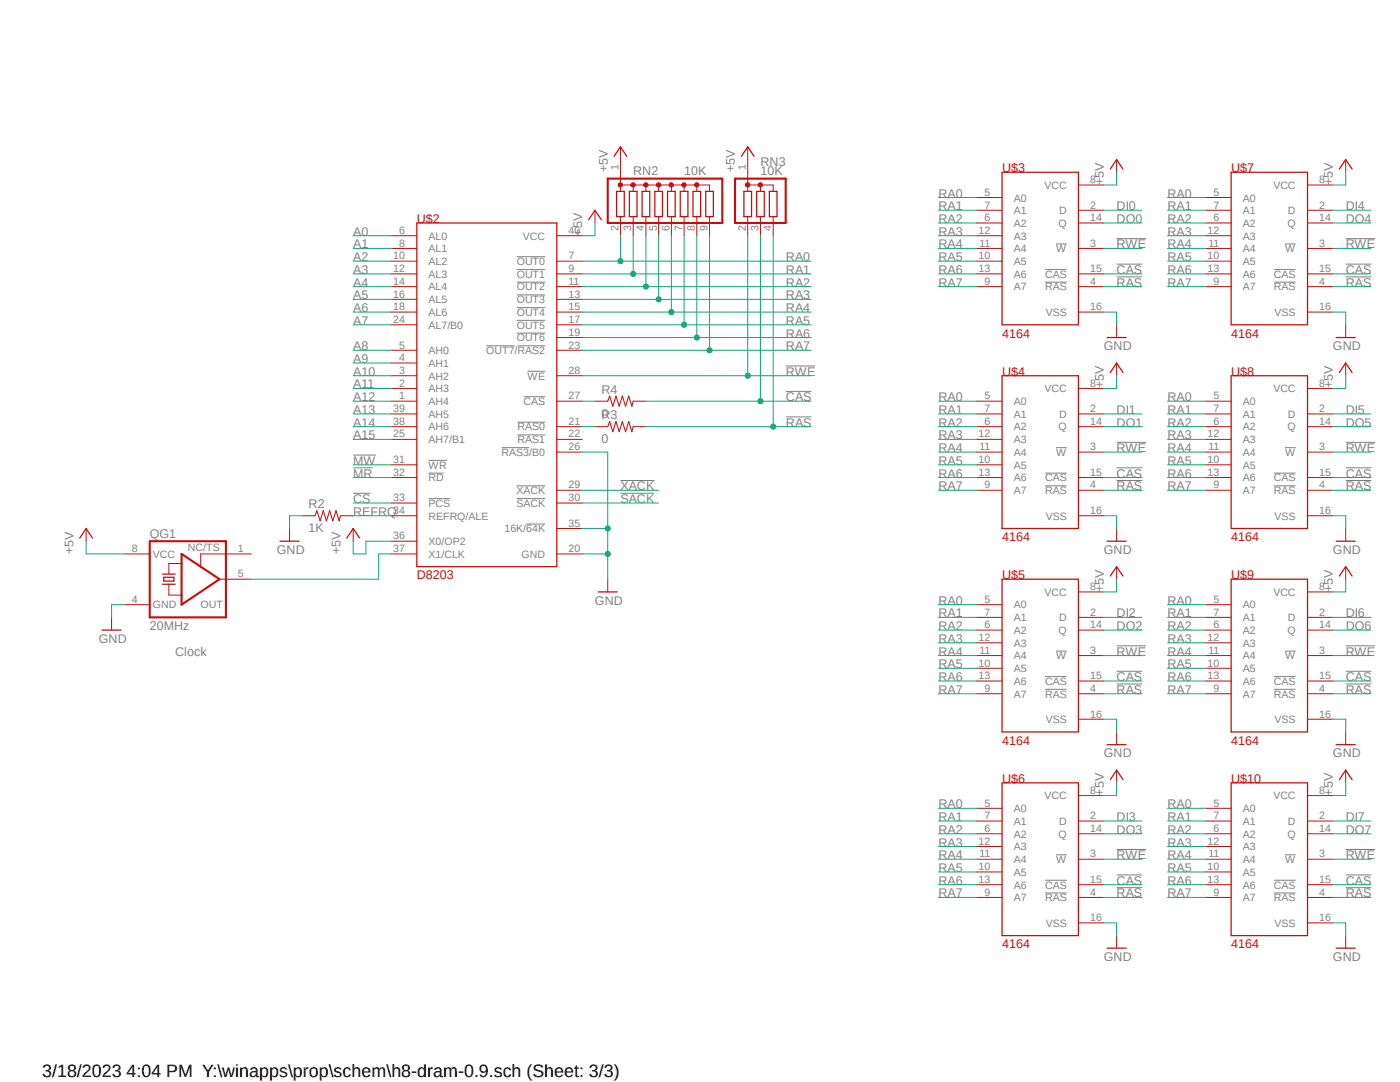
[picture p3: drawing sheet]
<svg xmlns="http://www.w3.org/2000/svg" width="279mm" height="216mm" viewBox="0 0 279 216" stroke-linecap="round" stroke-linejoin="round" font-family="sans-serif">
<path d="M12.1 26.9l263.7 165.5M275.8 26.9l-263.7 165.5" fill="none" stroke="#fff" stroke-width=".2"/>
<g fill="none" stroke="#808080" stroke-width=".2">
<path d="M103.1 51.2h5.7M103.1 53.8h5.7M103.1 56.3h5.7M103.1 58.8h5.7M208.6 53.8h4.3M208.6 56.3h4.3M210.8 48.7h2.1M222.8 52.7h5.2M222.8 55.2h5.2M222.8 47.6h5.9M254.3 53.8h4.3M254.3 56.3h4.3"/>
<path d="M256.5 48.7h2.1M268.6 52.7h5.1M268.6 55.2h5.1M268.6 47.6h5.8M97 69h5.7M103.1 61.4h5.7M103.1 63.9h5.7M103.1 66.5h5.7M103.3 69h5.5M104.5 79.2h4.3M105.3 74.1h3.5M156.8 78.1h5.1"/>
<path d="M156.8 73h5.9M70.5 90.8h4.5M70.5 93.3h3.9M70.5 98.4h3.5M85.5 91.9h3.7M85.5 94.4h3.1M85.5 99.5h4.3M100.1 89.3h5.5M103.1 99.5h5.7M103.1 96.9h5.7M103.3 84.2h5.5M103.3 86.8h5.5"/>
<path d="M123.8 98.4h6.8M123.8 95.9h6.8M156.8 83.2h5.1M208.6 94.4h4.3M208.6 96.9h4.3M210.8 89.3h2.1M222.8 93.3h5.2M222.8 95.9h5.2M222.8 88.3h5.9M254.3 94.4h4.3M254.3 96.9h4.3M256.5 89.3h2.1"/>
<path d="M268.6 93.3h5.1M268.6 95.9h5.1M268.6 88.3h5.8M105 104.6h3.8M208.6 135h4.3M208.6 137.5h4.3M210.8 129.9h2.1M222.8 133.9h5.2M222.8 136.5h5.2M222.8 128.9h5.9M254.3 135h4.3M254.3 137.5h4.3"/>
<path d="M256.5 129.9h2.1M268.6 133.9h5.1M268.6 136.5h5.1M268.6 128.9h5.8M208.6 175.6h4.3M208.6 178.2h4.3M210.8 170.6h2.1M222.8 174.6h5.2M222.8 177.1h5.2M222.8 169.5h5.9M254.3 175.6h4.3M254.3 178.2h4.3"/>
<path d="M256.5 170.6h2.1M268.6 174.6h5.1M268.6 177.1h5.1M268.6 169.5h5.8"/>
</g>
<g fill="none" stroke="#c90d0c" stroke-width=".2">
<path d="M123.8 36.9h17.8v1.3M123.8 34.4v3.8M126.4 36.9v1.3M128.9 36.9v1.3M131.4 36.9v1.3M134 36.9v1.3M136.5 36.9v1.3M139.1 36.9v1.3M194.9 39.4h5.1M215.2 36.9h5.1M222.8 31.8v2.6M240.6 39.4h5.1"/>
<path d="M260.9 36.9h5.1M268.6 31.8v2.6M78.1 47h5.1M78.1 49.6h5.1M78.1 52.1h5.1M78.1 54.7h5.1M78.1 57.2h5.1M78.1 59.7h5.1M111.1 47h5.1M111.1 52.1h5.1M111.1 54.7h5.1M111.1 57.2h5.1"/>
<path d="M111.1 59.7h5.1M118.7 42v2.5M123.8 43.2v1.3M126.4 43.2v1.3M128.9 43.2v1.3M131.4 43.2v1.3M134 43.2v1.3M136.5 43.2v1.3M139.1 43.2v1.3M141.6 43.2v1.3M194.9 47h5.1M194.9 49.6h5.1"/>
<path d="M194.9 52.1h5.1M194.9 54.7h5.1M194.9 57.2h5.1M194.9 42h5.1M194.9 44.5h5.1M215.2 49.6h5.1M215.2 54.7h5.1M215.2 57.2h5.1M215.2 42h5.1M215.2 44.5h5.1M240.6 47h5.1M240.6 49.6h5.1"/>
<path d="M240.6 52.1h5.1M240.6 54.7h5.1M240.6 57.2h5.1M240.6 42h5.1M240.6 44.5h5.1M260.9 49.6h5.1M260.9 54.7h5.1M260.9 57.2h5.1M260.9 42h5.1M260.9 44.5h5.1M78.1 62.3h5.1M78.1 69.9h5.1"/>
<path d="M78.1 72.4h5.1M78.1 75h5.1M78.1 77.5h5.1M78.1 64.8h5.1M111.1 62.3h5.1M111.1 69.9h5.1M111.1 75h5.1M111.1 64.8h5.1M111.1 67.4h5.1M215.2 62.3h5.1M215.2 77.5h5.1M222.8 64.8v2.6"/>
<path d="M222.8 72.4v2.6M260.9 62.3h5.1M260.9 77.5h5.1M268.6 64.8v2.6M268.6 72.4v2.6M78.1 80.1h5.1M78.1 82.6h5.1M78.1 85.1h5.1M78.1 87.7h5.1M78.1 92.8h5.1M78.1 95.3h5.1M111.1 80.1h5.1"/>
<path d="M111.1 85.1h5.1M111.1 87.7h5.1M111.1 90.2h5.1M111.1 97.8h5.1M194.9 80.1h5.1M194.9 82.6h5.1M194.9 85.1h5.1M194.9 87.7h5.1M194.9 92.8h5.1M194.9 95.3h5.1M194.9 90.2h5.1M194.9 97.8h5.1"/>
<path d="M215.2 82.6h5.1M215.2 85.1h5.1M215.2 95.3h5.1M215.2 90.2h5.1M215.2 97.8h5.1M240.6 80.1h5.1M240.6 82.6h5.1M240.6 85.1h5.1M240.6 87.7h5.1M240.6 92.8h5.1M240.6 95.3h5.1M240.6 90.2h5.1"/>
<path d="M240.6 97.8h5.1M260.9 82.6h5.1M260.9 85.1h5.1M260.9 95.3h5.1M260.9 90.2h5.1M260.9 97.8h5.1M17.2 105.5v2.5M24.8 110.5h5.1M33.7 116.6v2.1h2.5M36.2 112.4h-2.5v2.2M43.8 115.6h6.4M50.2 110.5h-10.2v2.6"/>
<path d="M57.8 105.5v2.5M60.3 102.9h2.6M67.9 102.9h2.6M70.5 105.5v2.5M78.1 100.4h5.1M78.1 102.9h5.1M78.1 108h5.1M78.1 110.5h5.1M111.1 100.4h5.1M111.1 110.5h5.1M111.1 105.5h5.1M121.3 115.6v2.5"/>
<path d="M215.2 102.9h5.1M215.2 118.1h5.1M222.8 105.5v2.5M222.8 113.1v2.5M260.9 102.9h5.1M260.9 118.1h5.1M268.6 105.5v2.5M268.6 113.1v2.5M22.3 123.2v2.5M24.8 120.6h5.1M194.9 120.6h5.1M194.9 123.2h5.1"/>
<path d="M194.9 125.7h5.1M194.9 128.3h5.1M194.9 130.8h5.1M194.9 133.3h5.1M194.9 135.9h5.1M194.9 138.4h5.1M215.2 123.2h5.1M215.2 125.7h5.1M215.2 130.8h5.1M215.2 135.9h5.1M215.2 138.4h5.1M240.6 120.6h5.1"/>
<path d="M240.6 123.2h5.1M240.6 125.7h5.1M240.6 128.3h5.1M240.6 130.8h5.1M240.6 133.3h5.1M240.6 135.9h5.1M240.6 138.4h5.1M260.9 123.2h5.1M260.9 125.7h5.1M260.9 130.8h5.1M260.9 135.9h5.1M260.9 138.4h5.1"/>
<path d="M215.2 143.5h5.1M215.2 158.7h5.1M222.8 146v2.6M222.8 153.7v2.5M260.9 143.5h5.1M260.9 158.7h5.1M268.6 146v2.6M268.6 153.7v2.5M194.9 161.3h5.1M194.9 163.8h5.1M194.9 166.4h5.1M194.9 168.9h5.1"/>
<path d="M194.9 171.4h5.1M194.9 174h5.1M194.9 176.5h5.1M194.9 179.1h5.1M215.2 163.8h5.1M215.2 166.4h5.1M215.2 171.4h5.1M215.2 176.5h5.1M215.2 179.1h5.1M240.6 161.3h5.1M240.6 163.8h5.1M240.6 166.4h5.1"/>
<path d="M240.6 168.9h5.1M240.6 171.4h5.1M240.6 174h5.1M240.6 176.5h5.1M240.6 179.1h5.1M260.9 163.8h5.1M260.9 166.4h5.1M260.9 171.4h5.1M260.9 176.5h5.1M260.9 179.1h5.1M215.2 184.1h5.1M222.8 186.7v2.5"/>
<path d="M260.9 184.1h5.1M268.6 186.7v2.5"/>
</g>
<g fill="none" stroke="#c90d0c" stroke-width=".25">
<path d="M123.1 38.2h1.5v5h-1.5zM125.6 38.2h1.5v5h-1.5zM128.1 38.2h1.6v5h-1.6zM130.7 38.2h1.5v5h-1.5zM133.2 38.2h1.5v5h-1.5zM135.8 38.2h1.5v5h-1.5zM138.3 38.2h1.5v5h-1.5zM140.8 38.2h1.6v5h-1.6zM200 34.4h15.2v30.4h-15.2zM221.6 33.7l1.2-1.9 1.3 1.9M245.7 34.4h15.2v30.4h-15.2zM267.3 33.7l1.3-1.9 1.2 1.9"/>
<path d="M83.2 44.5h27.9v68.6h-27.9zM117.5 43.9l1.2-1.9 1.3 1.9M200 75h15.2v30.5h-15.2zM220.9 67.4h3.8M221.6 74.3l1.2-1.9 1.3 1.9M245.7 75h15.2v30.5h-15.2zM266.7 67.4h3.8M267.3 74.3l1.3-1.9 1.2 1.9M15.9 107.4l1.3-1.9 1.3 1.9M32.4 116.6h2.6M32.4 114.6h2.6M32.7 115.2h2v.8h-2z"/>
<path d="M55.9 108h3.8M69.2 107.4l1.3-1.9 1.3 1.9M119.4 118.1h3.8M200 115.6h15.2v30.4h-15.2zM220.9 108h3.8M221.6 114.9l1.2-1.8 1.3 1.8M245.7 115.6h15.2v30.4h-15.2zM266.7 108h3.8M267.3 114.9l1.3-1.8 1.2 1.8M20.4 125.7h3.8M200 156.2h15.2v30.5h-15.2zM220.9 148.6h3.8"/>
<path d="M221.6 155.6l1.2-1.9 1.3 1.9M245.7 156.2h15.2v30.5h-15.2zM266.7 148.6h3.8M267.3 155.6l1.3-1.9 1.2 1.9M220.9 189.2h3.8M266.7 189.2h3.8"/>
</g>
<path d="M62.9 102.9l.3-1 .7 2 .6-2 .7 2 .6-2 .6 2 .7-2 .6 2 .2-1" fill="none" stroke="#c90d0c" stroke-width=".21"/>
<path d="M121.3 35.6h22.8v8.9h-22.8zM29.9 108h15.2v15.2h-15.2zM36.2 110.5l7.6 5.1-7.6 5z" fill="none" stroke="#c90d0c" stroke-width=".42"/>
<path d="M138.7 36.6l.4-.2 .3 .2 .1 .3-.1 .3-.3 .1-.4-.1-.1-.3h.5h-.5z" fill-rule="evenodd" fill="#c90d0c"/>
<path d="M138.7 36.6l.4-.2 .3 .2 .1 .3-.1 .3-.3 .1-.4-.1-.1-.3h.5h-.5z" fill="none" stroke="#c90d0c" stroke-width=".2"/>
<path d="M136.2 36.6l.3-.2 .3 .2 .1 .3-.1 .3-.3 .1-.3-.1-.1-.3h.5h-.5z" fill-rule="evenodd" fill="#c90d0c"/>
<path d="M136.2 36.6l.3-.2 .3 .2 .1 .3-.1 .3-.3 .1-.3-.1-.1-.3h.5h-.5z" fill="none" stroke="#c90d0c" stroke-width=".2"/>
<path d="M133.6 36.6l.4-.2 .3 .2 .1 .3-.1 .3-.3 .1-.4-.1-.1-.3h.5h-.5z" fill-rule="evenodd" fill="#c90d0c"/>
<path d="M133.6 36.6l.4-.2 .3 .2 .1 .3-.1 .3-.3 .1-.4-.1-.1-.3h.5h-.5z" fill="none" stroke="#c90d0c" stroke-width=".2"/>
<path d="M131.1 36.6l.3-.2 .3 .2 .2 .3-.2 .3-.3 .1-.3-.1-.1-.3h.5h-.5z" fill-rule="evenodd" fill="#c90d0c"/>
<path d="M131.1 36.6l.3-.2 .3 .2 .2 .3-.2 .3-.3 .1-.3-.1-.1-.3h.5h-.5z" fill="none" stroke="#c90d0c" stroke-width=".2"/>
<path d="M128.6 36.6l.3-.2 .3 .2 .2 .3-.2 .3-.3 .1-.3-.1-.2-.3h.5h-.5z" fill-rule="evenodd" fill="#c90d0c"/>
<path d="M128.6 36.6l.3-.2 .3 .2 .2 .3-.2 .3-.3 .1-.3-.1-.2-.3h.5h-.5z" fill="none" stroke="#c90d0c" stroke-width=".2"/>
<path d="M126 36.6l.4-.2 .3 .2 .1 .3-.1 .3-.3 .1-.4-.1-.1-.3h.5h-.5z" fill-rule="evenodd" fill="#c90d0c"/>
<path d="M126 36.6l.4-.2 .3 .2 .1 .3-.1 .3-.3 .1-.4-.1-.1-.3h.5h-.5z" fill="none" stroke="#c90d0c" stroke-width=".2"/>
<path d="M123.5 36.6l.3-.2 .3 .2 .2 .3-.2 .3-.3 .1-.3-.1-.1-.3h.5h-.5z" fill-rule="evenodd" fill="#c90d0c"/>
<g fill="none" stroke="#c90d0c" stroke-width=".2">
<path d="M123.5 36.6l.3-.2 .3 .2 .2 .3-.2 .3-.3 .1-.3-.1-.1-.3h.5h-.5zM123.8 31.8v2.6M149.2 34.4v3.8M149.2 36.9h5.1v1.3M151.8 36.9v1.3M123.8 44.5v2.5M126.4 44.5v2.5M128.9 44.5v2.5M131.4 44.5v2.5M134 44.5v2.5M136.5 44.5v2.5M139.1 44.5v2.5"/>
<path d="M141.6 44.5v2.5M149.2 43.2v1.3M151.8 43.2v1.3M154.3 43.2v1.3M118.7 85.1h2.6M118.7 80.1h2.6M126.4 85.1h2.5M126.4 80.1h2.5"/>
</g>
<path d="M121.3 85.1l.4-1 .6 2 .6-2 .7 2 .6-2 .6 2 .7-2 .6 2 .3-1M121.3 80.1l.4-1.1 .6 2.1 .6-2.1 .7 2.1 .6-2.1 .6 2.1 .7-2.1 .6 2.1 .3-1" fill="none" stroke="#c90d0c" stroke-width=".21"/>
<path d="M148.5 38.2h1.5v5h-1.5zM151 38.2h1.5v5h-1.5zM153.5 38.2h1.6v5h-1.6z" fill="none" stroke="#c90d0c" stroke-width=".25"/>
<path d="M146.7 35.6h10.1v8.9h-10.1z" fill="none" stroke="#c90d0c" stroke-width=".42"/>
<path d="M151.4 36.6l.4-.2 .3 .2 .1 .3-.1 .3-.3 .1-.4-.1-.1-.3h.5h-.5z" fill-rule="evenodd" fill="#c90d0c"/>
<path d="M151.4 36.6l.4-.2 .3 .2 .1 .3-.1 .3-.3 .1-.4-.1-.1-.3h.5h-.5z" fill="none" stroke="#c90d0c" stroke-width=".2"/>
<path d="M148.9 36.6l.3-.2 .3 .2 .1 .3-.1 .3-.3 .1-.3-.1-.1-.3h.5h-.5z" fill-rule="evenodd" fill="#c90d0c"/>
<path d="M123.8 29.3v2.5M148.9 36.6l.3-.2 .3 .2 .1 .3-.1 .3-.3 .1-.3-.1-.1-.3h.5h-.5zM149.2 29.3v5.1M149.2 44.5v2.5M151.8 44.5v2.5M154.3 44.5v2.5" fill="none" stroke="#c90d0c" stroke-width=".2"/>
<path d="M122.6 31.2l1.2-1.9 1.3 1.9M148 31.2l1.2-1.9 1.3 1.9" fill="none" stroke="#c90d0c" stroke-width=".25"/>
<g fill="none" stroke="#0dab76" stroke-width=".2">
<path d="M70.5 47h7.6M70.5 49.6h7.6M70.5 52.1h7.6M70.5 54.7h7.6M70.5 57.2h7.6M70.5 59.7h7.6M70.5 62.3h7.6M70.5 64.8h7.6M70.5 69.9h7.6M70.5 72.4h7.6M70.5 75h7.6M70.5 77.5h7.6"/>
<path d="M70.5 80.1h7.6M70.5 82.6h7.6M70.5 85.1h7.6M70.5 87.7h7.6M70.5 92.8h7.6M70.5 95.3h7.6M116.2 97.8h15.2M60.3 102.9h-2.5v2.6M70.5 100.4h7.6M70.5 102.9h7.6M116.2 105.5h5.1v10.1M116.2 110.5h5.1"/>
<path d="M24.8 120.6h-2.5v2.6"/>
</g>
<circle cx="121.3" cy="110.5" r=".51" fill="#0dab76"/>
<g fill="none" stroke="#0dab76" stroke-width=".2">
<path d="M116.2 90.2h5.1v15.3"/>
<circle cx="121.3" cy="110.5" r=".51"/>
</g>
<circle cx="121.3" cy="105.5" r=".51" fill="#0dab76"/>
<g fill="none" stroke="#0dab76" stroke-width=".2">
<path d="M222.8 34.4v2.5h-2.5M268.6 34.4v2.5h-2.6M116.2 52.1h45.7M118.7 44.5v2.5h-2.5M123.8 47v5.1M220.3 62.3h2.5v2.5M222.8 75v2.5h-2.5M266 62.3h2.6v2.5M268.6 75v2.5h-2.6M17.2 108v2.5h7.6M70.5 108v2.5h2.5v-2.5h5.1M78.1 110.5h-2.5v5.1h-25.4"/>
<path d="M220.3 102.9h2.5v2.6M222.8 115.6v2.5h-2.5M266 102.9h2.6v2.6M268.6 115.6v2.5h-2.6M220.3 143.5h2.5v2.5M222.8 156.2v2.5h-2.5M266 143.5h2.6v2.5M268.6 156.2v2.5h-2.6M220.3 184.1h2.5v2.6M266 184.1h2.6v2.6"/>
<circle cx="121.3" cy="105.5" r=".51"/>
</g>
<circle cx="123.8" cy="52.1" r=".51" fill="#0dab76"/>
<g fill="none" stroke="#0dab76" stroke-width=".2">
<path d="M187.3 39.4h7.6M233 39.4h7.6M116.2 54.7h45.7M126.4 47v7.7M187.3 80.1h7.6M233 80.1h7.6M187.3 120.6h7.6M233 120.6h7.6M187.3 161.3h7.6M233 161.3h7.6"/>
<circle cx="123.8" cy="52.1" r=".51"/>
</g>
<circle cx="126.4" cy="54.7" r=".51" fill="#0dab76"/>
<g fill="none" stroke="#0dab76" stroke-width=".2">
<path d="M116.2 57.2h45.7M128.9 47v10.2M187.3 42h7.6M233 42h7.6M187.3 82.6h7.6M233 82.6h7.6M187.3 123.2h7.6M233 123.2h7.6M187.3 163.8h7.6M233 163.8h7.6"/>
<circle cx="126.4" cy="54.7" r=".51"/>
</g>
<circle cx="128.9" cy="57.2" r=".51" fill="#0dab76"/>
<g fill="none" stroke="#0dab76" stroke-width=".2">
<path d="M116.2 59.7h45.7M131.4 47v12.7M187.3 44.5h7.6M233 44.5h7.6M187.3 85.1h7.6M233 85.1h7.6M187.3 125.7h7.6M233 125.7h7.6M187.3 166.4h7.6M233 166.4h7.6"/>
<circle cx="128.9" cy="57.2" r=".51"/>
</g>
<circle cx="131.4" cy="59.7" r=".51" fill="#0dab76"/>
<g fill="none" stroke="#0dab76" stroke-width=".2">
<path d="M134 47v15.3M187.3 47h7.6M233 47h7.6M116.2 62.3h45.7M187.3 87.7h7.6M233 87.7h7.6M187.3 128.3h7.6M233 128.3h7.6M187.3 168.9h7.6M233 168.9h7.6"/>
<circle cx="131.4" cy="59.7" r=".51"/>
</g>
<circle cx="134" cy="62.3" r=".51" fill="#0dab76"/>
<g fill="none" stroke="#0dab76" stroke-width=".2">
<path d="M136.5 47v17.8M187.3 49.6h7.6M233 49.6h7.6M116.2 64.8h45.7M187.3 90.2h7.6M233 90.2h7.6M187.3 130.8h7.6M233 130.8h7.6M187.3 171.4h7.6M233 171.4h7.6"/>
<circle cx="134" cy="62.3" r=".51"/>
</g>
<circle cx="136.5" cy="64.8" r=".51" fill="#0dab76"/>
<g fill="none" stroke="#0dab76" stroke-width=".2">
<path d="M139.1 47v20.4M187.3 52.1h7.6M233 52.1h7.6M116.2 67.4h45.7M187.3 92.8h7.6M233 92.8h7.6M187.3 133.3h7.6M233 133.3h7.6M187.3 174h7.6M233 174h7.6"/>
<circle cx="136.5" cy="64.8" r=".51"/>
</g>
<circle cx="139.1" cy="67.4" r=".51" fill="#0dab76"/>
<g fill="none" stroke="#0dab76" stroke-width=".2">
<path d="M141.6 47v22.9M187.3 54.7h7.6M233 54.7h7.6M116.2 69.9h45.7M187.3 95.3h7.6M233 95.3h7.6M187.3 135.9h7.6M233 135.9h7.6M187.3 176.5h7.6M233 176.5h7.6"/>
<circle cx="139.1" cy="67.4" r=".51"/>
</g>
<circle cx="141.6" cy="69.9" r=".51" fill="#0dab76"/>
<g fill="none" stroke="#0dab76" stroke-width=".2">
<path d="M151.8 47v33.1M187.3 57.2h7.6M220.3 54.7h7.6M233 57.2h7.6M266 54.7h7.6M128.9 80.1h33M187.3 97.8h7.6M220.3 95.3h7.6M233 97.8h7.6M266 95.3h7.6M187.3 138.4h7.6M220.3 135.9h7.6"/>
<path d="M233 138.4h7.6M266 135.9h7.6M187.3 179.1h7.6M220.3 176.5h7.6M233 179.1h7.6M266 176.5h7.6"/>
<circle cx="141.6" cy="69.9" r=".51"/>
</g>
<circle cx="151.8" cy="80.1" r=".51" fill="#0dab76"/>
<g fill="none" stroke="#0dab76" stroke-width=".2">
<path d="M154.3 47v38.1M220.3 57.2h7.6M266 57.2h7.6M128.9 85.1h33M220.3 97.8h7.6M266 97.8h7.6M220.3 138.4h7.6M266 138.4h7.6M220.3 179.1h7.6M266 179.1h7.6"/>
<circle cx="151.8" cy="80.1" r=".51"/>
</g>
<circle cx="154.3" cy="85.1" r=".51" fill="#0dab76"/>
<g fill="none" stroke="#0dab76" stroke-width=".2">
<path d="M149.2 47v28M220.3 42h7.6M220.3 44.5h7.6M220.3 49.6h7.6M116.2 75h45.7"/>
<circle cx="154.3" cy="85.1" r=".51"/>
</g>
<circle cx="149.2" cy="75" r=".51" fill="#0dab76"/>
<g fill="none" stroke="#0dab76" stroke-width=".2">
<path d="M266 49.6h7.6M266 42h7.6M266 44.5h7.6M116.2 85.1h2.5M116.2 80.1h2.5M220.3 90.2h7.6M220.3 82.6h7.6M220.3 85.1h7.6M266 90.2h7.6M266 82.6h7.6M266 85.1h7.6M116.2 100.4h15.2"/>
<path d="M220.3 130.8h7.6M220.3 123.2h7.6M220.3 125.7h7.6M266 130.8h7.6M266 123.2h7.6M266 125.7h7.6M220.3 171.4h7.6M220.3 163.8h7.6M220.3 166.4h7.6M266 171.4h7.6M266 163.8h7.6M266 166.4h7.6"/>
<circle cx="149.2" cy="75" r=".51"/>
</g>
<text font-size="3.6" x="8.4" y="214.9">3/18/2023 4:04 PM Y:\winapps\prop\schem\h8-dram-0.9.sch (Sheet: 3/3)</text>
<g font-size="2.5" fill="#808080">
<text x="121.3" y="34.4" transform="rotate(-90 121.3 34.4)">+5V</text>
<text x="126.4" y="35">RN2</text>
<text x="136.5" y="35">10K</text>
<text x="146.7" y="34.4" transform="rotate(-90 146.7 34.4)">+5V</text>
<text x="151.8" y="35">10K</text>
<text x="151.8" y="33.1">RN3</text>
<text x="187.3" y="39.5">RA0</text>
<text x="187.3" y="42">RA1</text>
<text x="220.3" y="36.9" transform="rotate(-90 220.3 36.9)">+5V</text>
<text x="222.8" y="42">DI0</text>
<text x="233" y="39.5">RA0</text>
<text x="233" y="42">RA1</text>
<text x="266" y="36.9" transform="rotate(-90 266 36.9)">+5V</text>
<text x="268.6" y="42">DI4</text>
<text x="70.5" y="47">A0</text>
<text x="116.2" y="47" transform="rotate(-90 116.2 47)">+5V</text>
<text x="187.3" y="44.5">RA2</text>
<text x="187.3" y="47">RA3</text>
<text x="222.8" y="44.5">DO0</text>
<text x="233" y="44.5">RA2</text>
<text x="233" y="47">RA3</text>
<text x="268.6" y="44.5">DO4</text>
<text x="70.5" y="49.6">A1</text>
<text x="70.5" y="52.1">A2</text>
<text x="156.8" y="52.1">RA0</text>
<text x="187.3" y="49.6">RA4</text>
<text x="187.3" y="52.1">RA5</text>
<text x="222.8" y="49.6">RWE</text>
<text x="233" y="49.6">RA4</text>
<text x="233" y="52.1">RA5</text>
<text x="268.6" y="49.6">RWE</text>
<text x="70.5" y="54.7">A3</text>
<text x="70.5" y="57.2">A4</text>
<text x="70.5" y="59.7">A5</text>
<text x="156.8" y="54.7">RA1</text>
<text x="156.8" y="57.2">RA2</text>
<text x="156.8" y="59.7">RA3</text>
<text x="187.3" y="54.7">RA6</text>
<text x="187.3" y="57.2">RA7</text>
<text x="222.8" y="57.2">RAS</text>
<text x="222.8" y="54.7">CAS</text>
<text x="233" y="54.7">RA6</text>
<text x="233" y="57.2">RA7</text>
<text x="268.6" y="54.7">CAS</text>
<text x="268.6" y="57.2">RAS</text>
<text x="70.5" y="62.3">A6</text>
<text x="70.5" y="64.8">A7</text>
<text x="156.8" y="62.3">RA4</text>
<text x="156.8" y="64.8">RA5</text>
<text x="70.5" y="69.9">A8</text>
<text x="156.8" y="67.4">RA6</text>
<text x="156.8" y="69.9">RA7</text>
<text x="220.3" y="69.9">GND</text>
<text x="266" y="69.9">GND</text>
<text x="70.5" y="72.4">A9</text>
<text x="70.5" y="75">A10</text>
<text x="70.5" y="77.5">A11</text>
<text x="156.8" y="75">RWE</text>
<text x="220.3" y="77.5" transform="rotate(-90 220.3 77.5)">+5V</text>
<text x="266" y="77.5" transform="rotate(-90 266 77.5)">+5V</text>
<text x="70.5" y="80.1">A12</text>
<text x="70.5" y="82.6">A13</text>
<text x="120" y="83.4">0</text>
<text x="120" y="83.7">R3</text>
<text x="120" y="78.6">R4</text>
<text x="156.8" y="80.1">CAS</text>
<text x="187.3" y="80.1">RA0</text>
<text x="187.3" y="82.6">RA1</text>
<text x="222.8" y="82.6">DI1</text>
<text x="233" y="80.1">RA0</text>
<text x="233" y="82.6">RA1</text>
<text x="268.6" y="82.6">DI5</text>
<text x="70.5" y="85.1">A14</text>
<text x="70.5" y="87.7">A15</text>
<text x="120" y="88.4">0</text>
<text x="156.8" y="85.1">RAS</text>
<text x="187.3" y="85.1">RA2</text>
<text x="187.3" y="87.7">RA3</text>
<text x="222.8" y="85.1">DO1</text>
<text x="233" y="85.1">RA2</text>
<text x="233" y="87.7">RA3</text>
<text x="268.6" y="85.1">DO5</text>
<text x="70.5" y="95.3">MR</text>
<text x="70.5" y="92.8">MW</text>
<text x="187.3" y="90.2">RA4</text>
<text x="187.3" y="92.8">RA5</text>
<text x="187.3" y="95.3">RA6</text>
<text x="222.8" y="95.3">CAS</text>
<text x="222.8" y="90.2">RWE</text>
<text x="233" y="90.2">RA4</text>
<text x="233" y="92.8">RA5</text>
<text x="233" y="95.3">RA6</text>
<text x="268.6" y="95.3">CAS</text>
<text x="268.6" y="90.2">RWE</text>
<text x="61.6" y="101.4">R2</text>
<text x="70.5" y="100.4">CS</text>
<text x="123.8" y="97.8">XACK</text>
<text x="123.8" y="100.4">SACK</text>
<text x="187.3" y="97.8">RA7</text>
<text x="222.8" y="97.8">RAS</text>
<text x="233" y="97.8">RA7</text>
<text x="268.6" y="97.8">RAS</text>
<text x="29.9" y="107.4">QG1</text>
<text x="61.6" y="106.2">1K</text>
<text x="70.5" y="102.9">REFRQ</text>
<text x="14.6" y="110.5" transform="rotate(-90 14.6 110.5)">+5V</text>
<text x="55.2" y="110.5">GND</text>
<text x="67.9" y="110.5" transform="rotate(-90 67.9 110.5)">+5V</text>
<text x="220.3" y="110.5">GND</text>
<text x="266" y="110.5">GND</text>
<text x="220.3" y="118.1" transform="rotate(-90 220.3 118.1)">+5V</text>
<text x="266" y="118.1" transform="rotate(-90 266 118.1)">+5V</text>
<text x="29.9" y="125.7">20MHz</text>
<text x="118.7" y="120.6">GND</text>
<text x="187.3" y="120.6">RA0</text>
<text x="187.3" y="123.2">RA1</text>
<text x="187.3" y="125.7">RA2</text>
<text x="222.8" y="123.2">DI2</text>
<text x="222.8" y="125.7">DO2</text>
<text x="233" y="120.6">RA0</text>
<text x="233" y="123.2">RA1</text>
<text x="233" y="125.7">RA2</text>
<text x="268.6" y="123.2">DI6</text>
<text x="268.6" y="125.7">DO6</text>
<text x="19.7" y="128.3">GND</text>
<text x="35" y="130.8">Clock</text>
<text x="187.3" y="128.3">RA3</text>
<text x="187.3" y="130.8">RA4</text>
<text x="222.8" y="130.8">RWE</text>
<text x="233" y="128.3">RA3</text>
<text x="233" y="130.8">RA4</text>
<text x="268.6" y="130.8">RWE</text>
<text x="187.3" y="133.3">RA5</text>
<text x="187.3" y="135.9">RA6</text>
<text x="222.8" y="135.9">CAS</text>
<text x="233" y="133.3">RA5</text>
<text x="233" y="135.9">RA6</text>
<text x="268.6" y="135.9">CAS</text>
<text x="187.3" y="138.4">RA7</text>
<text x="222.8" y="138.4">RAS</text>
<text x="233" y="138.4">RA7</text>
<text x="268.6" y="138.4">RAS</text>
<text x="220.3" y="151.1">GND</text>
<text x="266" y="151.1">GND</text>
<text x="187.3" y="161.3">RA0</text>
<text x="220.3" y="158.7" transform="rotate(-90 220.3 158.7)">+5V</text>
<text x="233" y="161.3">RA0</text>
<text x="266" y="158.7" transform="rotate(-90 266 158.7)">+5V</text>
<text x="187.3" y="163.8">RA1</text>
<text x="187.3" y="166.4">RA2</text>
<text x="222.8" y="163.8">DI3</text>
<text x="222.8" y="166.4">DO3</text>
<text x="233" y="163.8">RA1</text>
<text x="233" y="166.4">RA2</text>
<text x="268.6" y="163.8">DI7</text>
<text x="268.6" y="166.4">DO7</text>
<text x="187.3" y="168.9">RA3</text>
<text x="187.3" y="171.4">RA4</text>
<text x="187.3" y="174">RA5</text>
<text x="222.8" y="171.4">RWE</text>
<text x="233" y="168.9">RA3</text>
<text x="233" y="171.4">RA4</text>
<text x="233" y="174">RA5</text>
<text x="268.6" y="171.4">RWE</text>
<text x="187.3" y="176.5">RA6</text>
<text x="187.3" y="179.1">RA7</text>
<text x="222.8" y="176.5">CAS</text>
<text x="222.8" y="179.1">RAS</text>
<text x="233" y="176.5">RA6</text>
<text x="233" y="179.1">RA7</text>
<text x="268.6" y="176.5">CAS</text>
<text x="268.6" y="179.1">RAS</text>
<text x="220.3" y="191.7">GND</text>
<text x="266" y="191.7">GND</text>
</g>
<g font-size="2.5" fill="#c90d0c">
<text x="200" y="34.4">U$3</text>
<text x="245.7" y="34.4">U$7</text>
<text x="83.2" y="44.5">U$2</text>
<text x="200" y="67.4">4164</text>
<text x="245.7" y="67.4">4164</text>
<text x="200" y="75">U$4</text>
<text x="245.7" y="75">U$8</text>
<text x="200" y="108">4164</text>
<text x="245.7" y="108">4164</text>
<text x="83.2" y="115.6">D8203</text>
<text x="200" y="115.6">U$5</text>
<text x="245.7" y="115.6">U$9</text>
<text x="200" y="148.6">4164</text>
<text x="245.7" y="148.6">4164</text>
<text x="200" y="156.2">U$6</text>
<text x="245.7" y="156.2">U$10</text>
<text x="200" y="189.2">4164</text>
<text x="245.7" y="189.2">4164</text>
</g>
<g font-size="2.1" fill="#808080">
<text x="123.4" y="34" transform="rotate(-90 123.4 34)">1</text>
<text x="148.8" y="34" transform="rotate(-90 148.8 34)">1</text>
<text x="196.5" y="39.1">5</text>
<text x="196.5" y="41.6">7</text>
<text x="202.3" y="40.2">A0</text>
<text x="208.4" y="37.7">VCC</text>
<text x="217.6" y="36.5">8</text>
<text x="217.6" y="41.6">2</text>
<text x="242.2" y="39.1">5</text>
<text x="242.2" y="41.6">7</text>
<text x="248" y="40.2">A0</text>
<text x="254.1" y="37.7">VCC</text>
<text x="263.3" y="41.6">2</text>
<text x="263.3" y="36.5">8</text>
<text x="79.7" y="46.7">6</text>
<text x="85.5" y="47.8">AL0</text>
<text x="104.4" y="47.8">VCC</text>
<text x="113.5" y="46.7">40</text>
<text x="123.4" y="46.1" transform="rotate(-90 123.4 46.1)">2</text>
<text x="126" y="46.1" transform="rotate(-90 126 46.1)">3</text>
<text x="128.5" y="46.1" transform="rotate(-90 128.5 46.1)">4</text>
<text x="131.1" y="46.1" transform="rotate(-90 131.1 46.1)">5</text>
<text x="133.6" y="46.1" transform="rotate(-90 133.6 46.1)">6</text>
<text x="136.1" y="46.1" transform="rotate(-90 136.1 46.1)">7</text>
<text x="138.7" y="46.1" transform="rotate(-90 138.7 46.1)">8</text>
<text x="141.2" y="46.1" transform="rotate(-90 141.2 46.1)">9</text>
<text x="148.8" y="46.1" transform="rotate(-90 148.8 46.1)">2</text>
<text x="151.4" y="46.1" transform="rotate(-90 151.4 46.1)">3</text>
<text x="153.9" y="46.1" transform="rotate(-90 153.9 46.1)">4</text>
<text x="195.3" y="46.7">12</text>
<text x="196.5" y="44.2">6</text>
<text x="202.3" y="42.7">A1</text>
<text x="202.3" y="45.3">A2</text>
<text x="202.3" y="47.8">A3</text>
<text x="211.2" y="45.3">Q</text>
<text x="211.4" y="42.7">D</text>
<text x="217.6" y="44.2">14</text>
<text x="241" y="46.7">12</text>
<text x="242.2" y="44.2">6</text>
<text x="248" y="42.7">A1</text>
<text x="248" y="45.3">A2</text>
<text x="248" y="47.8">A3</text>
<text x="256.9" y="45.3">Q</text>
<text x="257" y="42.7">D</text>
<text x="263.3" y="44.2">14</text>
<text x="78.5" y="51.8">10</text>
<text x="79.7" y="49.2">8</text>
<text x="85.5" y="50.3">AL1</text>
<text x="85.5" y="52.9">AL2</text>
<text x="103.1" y="52.9">OUT0</text>
<text x="113.5" y="51.8">7</text>
<text x="195.3" y="51.8">10</text>
<text x="195.5" y="49.2">11</text>
<text x="202.3" y="50.3">A4</text>
<text x="202.3" y="52.9">A5</text>
<text x="210.8" y="50.3">W</text>
<text x="217.6" y="49.2">3</text>
<text x="241" y="51.8">10</text>
<text x="241.2" y="49.2">11</text>
<text x="248" y="50.3">A4</text>
<text x="248" y="52.9">A5</text>
<text x="256.5" y="50.3">W</text>
<text x="263.3" y="49.2">3</text>
<text x="78.5" y="54.3">12</text>
<text x="78.5" y="56.9">14</text>
<text x="78.5" y="59.4">16</text>
<text x="85.5" y="55.4">AL3</text>
<text x="85.5" y="58">AL4</text>
<text x="103.1" y="55.4">OUT1</text>
<text x="103.1" y="58">OUT2</text>
<text x="113.5" y="54.3">9</text>
<text x="113.5" y="56.9">11</text>
<text x="113.5" y="59.4">13</text>
<text x="195.3" y="54.3">13</text>
<text x="196.5" y="56.9">9</text>
<text x="202.3" y="55.4">A6</text>
<text x="202.3" y="58">A7</text>
<text x="208.6" y="55.4">CAS</text>
<text x="208.6" y="58">RAS</text>
<text x="217.6" y="54.3">15</text>
<text x="217.6" y="56.9">4</text>
<text x="241" y="54.3">13</text>
<text x="242.2" y="56.9">9</text>
<text x="248" y="55.4">A6</text>
<text x="248" y="58">A7</text>
<text x="254.3" y="55.4">CAS</text>
<text x="254.3" y="58">RAS</text>
<text x="263.3" y="54.3">15</text>
<text x="263.3" y="56.9">4</text>
<text x="78.5" y="61.9">18</text>
<text x="78.5" y="64.5">24</text>
<text x="85.5" y="60.5">AL5</text>
<text x="85.5" y="63">AL6</text>
<text x="85.5" y="65.6">AL7/B0</text>
<text x="103.1" y="60.5">OUT3</text>
<text x="103.1" y="63">OUT4</text>
<text x="103.1" y="65.6">OUT5</text>
<text x="113.5" y="61.9">15</text>
<text x="113.5" y="64.5">17</text>
<text x="208.7" y="63">VSS</text>
<text x="217.6" y="61.9">16</text>
<text x="254.4" y="63">VSS</text>
<text x="263.3" y="61.9">16</text>
<text x="79.7" y="69.6">5</text>
<text x="85.5" y="70.7">AH0</text>
<text x="97" y="70.7">OUT7/RAS2</text>
<text x="103.1" y="68.1">OUT6</text>
<text x="113.5" y="67">19</text>
<text x="113.5" y="69.6">23</text>
<text x="79.7" y="72.1">4</text>
<text x="79.7" y="74.6">3</text>
<text x="79.7" y="77.2">2</text>
<text x="85.5" y="73.2">AH1</text>
<text x="85.5" y="75.7">AH2</text>
<text x="105.3" y="75.7">WE</text>
<text x="113.5" y="74.6">28</text>
<text x="217.6" y="77.2">8</text>
<text x="263.3" y="77.2">8</text>
<text x="78.5" y="82.3">39</text>
<text x="79.7" y="79.7">1</text>
<text x="85.5" y="78.3">AH3</text>
<text x="85.5" y="80.8">AH4</text>
<text x="85.5" y="83.4">AH5</text>
<text x="104.5" y="80.8">CAS</text>
<text x="113.5" y="79.7">27</text>
<text x="196.5" y="79.7">5</text>
<text x="196.5" y="82.3">7</text>
<text x="202.3" y="80.8">A0</text>
<text x="202.3" y="83.4">A1</text>
<text x="208.4" y="78.3">VCC</text>
<text x="211.4" y="83.4">D</text>
<text x="217.6" y="82.3">2</text>
<text x="242.2" y="79.7">5</text>
<text x="242.2" y="82.3">7</text>
<text x="248" y="80.8">A0</text>
<text x="248" y="83.4">A1</text>
<text x="254.1" y="78.3">VCC</text>
<text x="257" y="83.4">D</text>
<text x="263.3" y="82.3">2</text>
<text x="78.5" y="84.8">38</text>
<text x="78.5" y="87.3">25</text>
<text x="85.5" y="85.9">AH6</text>
<text x="85.5" y="88.4">AH7/B1</text>
<text x="103.3" y="85.9">RAS0</text>
<text x="103.3" y="88.4">RAS1</text>
<text x="113.5" y="84.8">21</text>
<text x="113.5" y="87.3">22</text>
<text x="113.5" y="89.8">26</text>
<text x="195.3" y="87.3">12</text>
<text x="195.5" y="89.8">11</text>
<text x="196.5" y="84.8">6</text>
<text x="202.3" y="85.9">A2</text>
<text x="202.3" y="88.4">A3</text>
<text x="211.2" y="85.9">Q</text>
<text x="217.6" y="84.8">14</text>
<text x="217.6" y="89.8">3</text>
<text x="241" y="87.3">12</text>
<text x="241.2" y="89.8">11</text>
<text x="242.2" y="84.8">6</text>
<text x="248" y="85.9">A2</text>
<text x="248" y="88.4">A3</text>
<text x="256.9" y="85.9">Q</text>
<text x="263.3" y="84.8">14</text>
<text x="263.3" y="89.8">3</text>
<text x="78.5" y="92.4">31</text>
<text x="78.5" y="94.9">32</text>
<text x="85.5" y="93.5">WR</text>
<text x="100.1" y="91">RAS3/B0</text>
<text x="195.3" y="92.4">10</text>
<text x="195.3" y="94.9">13</text>
<text x="202.3" y="91">A4</text>
<text x="202.3" y="93.5">A5</text>
<text x="210.8" y="91">W</text>
<text x="217.6" y="94.9">15</text>
<text x="241" y="92.4">10</text>
<text x="241" y="94.9">13</text>
<text x="248" y="91">A4</text>
<text x="248" y="93.5">A5</text>
<text x="256.5" y="91">W</text>
<text x="263.3" y="94.9">15</text>
<text x="78.5" y="100">33</text>
<text x="85.5" y="96.1">RD</text>
<text x="85.5" y="101.1">PCS</text>
<text x="103.1" y="98.6">XACK</text>
<text x="103.1" y="101.1">SACK</text>
<text x="113.5" y="97.5">29</text>
<text x="113.5" y="100">30</text>
<text x="196.5" y="97.5">9</text>
<text x="202.3" y="96.1">A6</text>
<text x="202.3" y="98.6">A7</text>
<text x="208.6" y="96.1">CAS</text>
<text x="208.6" y="98.6">RAS</text>
<text x="217.6" y="97.5">4</text>
<text x="242.2" y="97.5">9</text>
<text x="248" y="96.1">A6</text>
<text x="248" y="98.6">A7</text>
<text x="254.3" y="96.1">CAS</text>
<text x="254.3" y="98.6">RAS</text>
<text x="263.3" y="97.5">4</text>
<text x="78.5" y="102.5">34</text>
<text x="78.5" y="107.6">36</text>
<text x="85.5" y="103.7">REFRQ/ALE</text>
<text x="100.7" y="106.2">16K/64K</text>
<text x="113.5" y="105.1">35</text>
<text x="208.7" y="103.7">VSS</text>
<text x="217.6" y="102.5">16</text>
<text x="254.4" y="103.7">VSS</text>
<text x="263.3" y="102.5">16</text>
<text x="26.3" y="110.2">8</text>
<text x="30.5" y="111.3">VCC</text>
<text x="37.5" y="110">NC/TS</text>
<text x="47.5" y="110.2">1</text>
<text x="78.5" y="110.2">37</text>
<text x="85.5" y="108.8">X0/OP2</text>
<text x="85.5" y="111.3">X1/CLK</text>
<text x="104.1" y="111.3">GND</text>
<text x="113.5" y="110.2">20</text>
<text x="47.5" y="115.2">5</text>
<text x="208.4" y="118.9">VCC</text>
<text x="217.6" y="117.8">8</text>
<text x="254.1" y="118.9">VCC</text>
<text x="263.3" y="117.8">8</text>
<text x="26.3" y="120.3">4</text>
<text x="30.5" y="121.4">GND</text>
<text x="40" y="121.4">OUT</text>
<text x="196.5" y="120.3">5</text>
<text x="196.5" y="122.9">7</text>
<text x="196.5" y="125.4">6</text>
<text x="202.3" y="121.4">A0</text>
<text x="202.3" y="124">A1</text>
<text x="211.4" y="124">D</text>
<text x="217.6" y="122.9">2</text>
<text x="217.6" y="125.4">14</text>
<text x="242.2" y="120.3">5</text>
<text x="242.2" y="122.9">7</text>
<text x="242.2" y="125.4">6</text>
<text x="248" y="121.4">A0</text>
<text x="248" y="124">A1</text>
<text x="257" y="124">D</text>
<text x="263.3" y="122.9">2</text>
<text x="263.3" y="125.4">14</text>
<text x="195.3" y="127.9">12</text>
<text x="195.5" y="130.5">11</text>
<text x="202.3" y="126.5">A2</text>
<text x="202.3" y="129">A3</text>
<text x="202.3" y="131.6">A4</text>
<text x="210.8" y="131.6">W</text>
<text x="211.2" y="126.5">Q</text>
<text x="217.6" y="130.5">3</text>
<text x="241" y="127.9">12</text>
<text x="241.2" y="130.5">11</text>
<text x="248" y="126.5">A2</text>
<text x="248" y="129">A3</text>
<text x="248" y="131.6">A4</text>
<text x="256.5" y="131.6">W</text>
<text x="256.9" y="126.5">Q</text>
<text x="263.3" y="130.5">3</text>
<text x="195.3" y="133">10</text>
<text x="195.3" y="135.6">13</text>
<text x="202.3" y="134.1">A5</text>
<text x="202.3" y="136.7">A6</text>
<text x="208.6" y="136.7">CAS</text>
<text x="217.6" y="135.6">15</text>
<text x="241" y="133">10</text>
<text x="241" y="135.6">13</text>
<text x="248" y="134.1">A5</text>
<text x="248" y="136.7">A6</text>
<text x="254.3" y="136.7">CAS</text>
<text x="263.3" y="135.6">15</text>
<text x="196.5" y="138.1">9</text>
<text x="202.3" y="139.2">A7</text>
<text x="208.6" y="139.2">RAS</text>
<text x="217.6" y="138.1">4</text>
<text x="217.6" y="143.2">16</text>
<text x="242.2" y="138.1">9</text>
<text x="248" y="139.2">A7</text>
<text x="254.3" y="139.2">RAS</text>
<text x="263.3" y="138.1">4</text>
<text x="263.3" y="143.2">16</text>
<text x="208.7" y="144.3">VSS</text>
<text x="254.4" y="144.3">VSS</text>
<text x="196.5" y="161">5</text>
<text x="208.4" y="159.5">VCC</text>
<text x="217.6" y="158.4">8</text>
<text x="242.2" y="161">5</text>
<text x="254.1" y="159.5">VCC</text>
<text x="263.3" y="158.4">8</text>
<text x="196.5" y="163.4">7</text>
<text x="196.5" y="166">6</text>
<text x="202.3" y="162.1">A0</text>
<text x="202.3" y="164.6">A1</text>
<text x="202.3" y="167.1">A2</text>
<text x="211.2" y="167.1">Q</text>
<text x="211.4" y="164.6">D</text>
<text x="217.6" y="163.4">2</text>
<text x="217.6" y="166">14</text>
<text x="242.2" y="163.4">7</text>
<text x="242.2" y="166">6</text>
<text x="248" y="162.1">A0</text>
<text x="248" y="164.6">A1</text>
<text x="248" y="167.1">A2</text>
<text x="256.9" y="167.1">Q</text>
<text x="257" y="164.6">D</text>
<text x="263.3" y="163.4">2</text>
<text x="263.3" y="166">14</text>
<text x="195.3" y="168.5">12</text>
<text x="195.3" y="173.6">10</text>
<text x="195.5" y="171.1">11</text>
<text x="202.3" y="169.7">A3</text>
<text x="202.3" y="172.2">A4</text>
<text x="210.8" y="172.2">W</text>
<text x="217.6" y="171.1">3</text>
<text x="241" y="168.5">12</text>
<text x="241" y="173.6">10</text>
<text x="241.2" y="171.1">11</text>
<text x="248" y="169.7">A3</text>
<text x="248" y="172.2">A4</text>
<text x="256.5" y="172.2">W</text>
<text x="263.3" y="171.1">3</text>
<text x="195.3" y="176.1">13</text>
<text x="196.5" y="178.7">9</text>
<text x="202.3" y="174.8">A5</text>
<text x="202.3" y="177.3">A6</text>
<text x="202.3" y="179.8">A7</text>
<text x="208.6" y="177.3">CAS</text>
<text x="208.6" y="179.8">RAS</text>
<text x="217.6" y="176.1">15</text>
<text x="217.6" y="178.7">4</text>
<text x="241" y="176.1">13</text>
<text x="242.2" y="178.7">9</text>
<text x="248" y="174.8">A5</text>
<text x="248" y="177.3">A6</text>
<text x="248" y="179.8">A7</text>
<text x="254.3" y="177.3">CAS</text>
<text x="254.3" y="179.8">RAS</text>
<text x="263.3" y="176.1">15</text>
<text x="263.3" y="178.7">4</text>
<text x="208.7" y="184.9">VSS</text>
<text x="217.6" y="183.8">16</text>
<text x="254.4" y="184.9">VSS</text>
<text x="263.3" y="183.8">16</text>
</g>
</svg>
